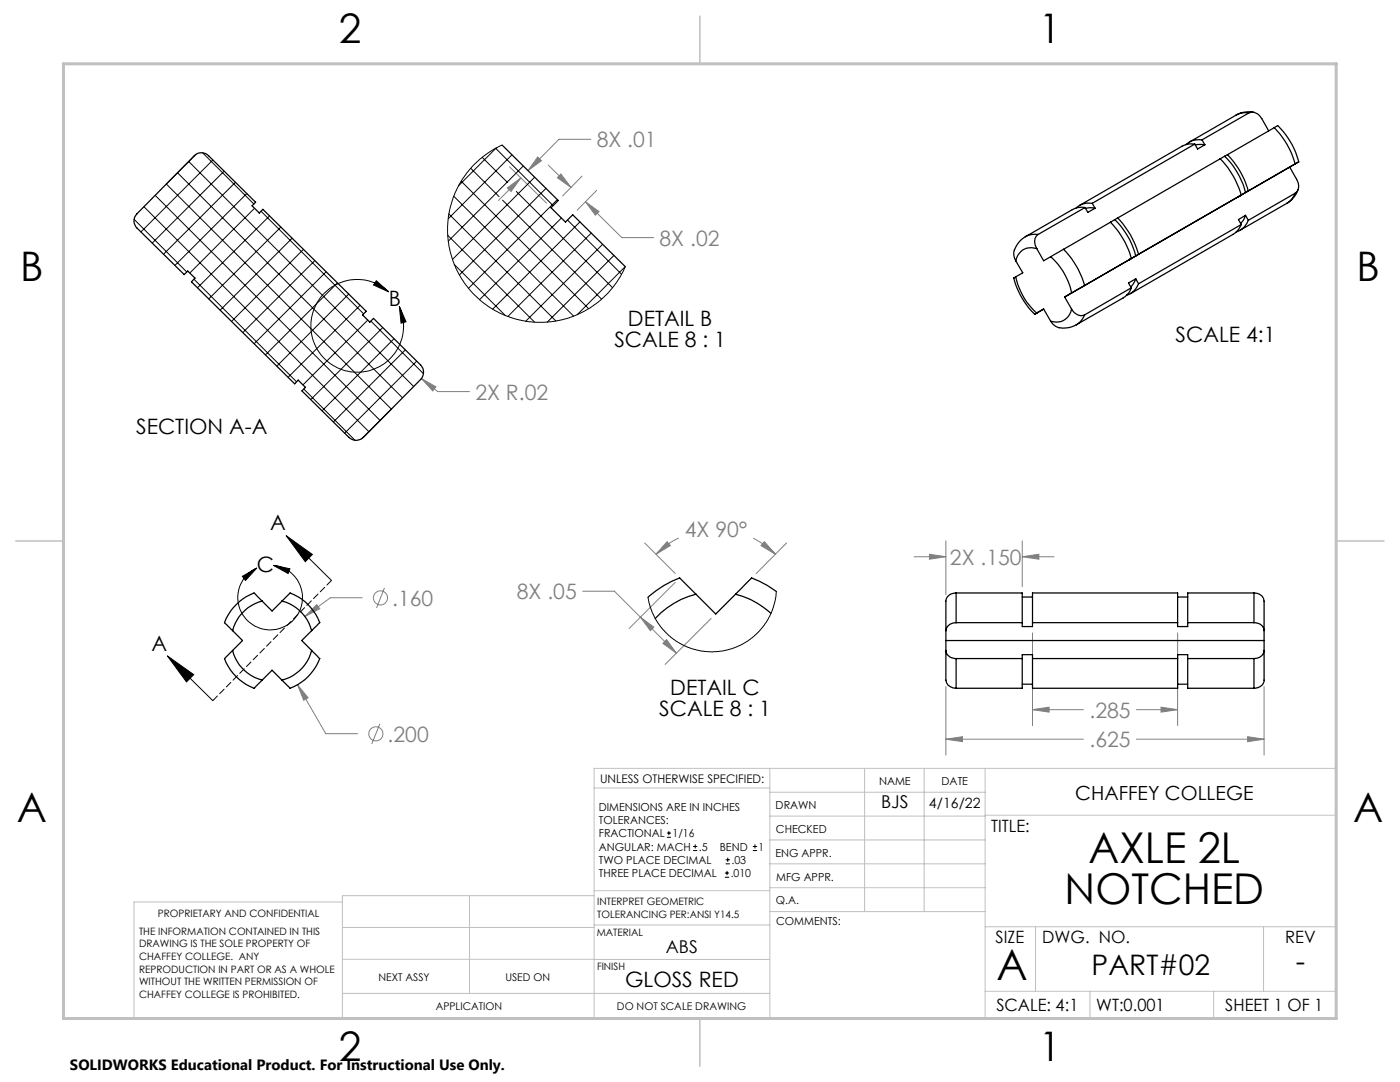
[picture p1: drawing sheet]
<svg xmlns="http://www.w3.org/2000/svg" width="279mm" height="216mm" viewBox="0 0 279 216" stroke-linecap="round" stroke-linejoin="round" font-family="sans-serif">
<g fill="none" stroke="#808080" stroke-width=".2">
<path d="M101.2 37.5l2.8-2-2 2.7zM101.7 33.3l7.4 7.2M104 35.5l-4.5 4.5M107.3 31.3l.8 .8-2.7 1.9zM109.4 32.9l4.5 4.5M111.9 34.7l2 2.7-2.7-1.9zM116.2 35.1l-3.9 4M117.9 27.8h-6.4l-6.1 6.2M119.1 38l-3.9 3.9M116.8 40.3l2.8 1.9-.8 .7zM116.8 40.3l7.3 7.1h6.4M84.1 75.5l2.9 1.7-.6 .8z"/>
<path d="M84.1 75.5l3.2 2.6h6.4M72.3 119.3h-6.4l-5 3.7M76.7 117.3l-1.6 4M116.3 118h6.3l12.4 12.4M128.7 108.3l6.1 6.1M133.1 108.1l.7 .8-2.9 1.7zM134.8 116.2l-9.2 9.2M135.5 107.4a15.9 15.9 0 0 0-4.6 3.2M150.3 107.4a17.1 17.1 0 0 1 4.5 3.2M152.5 108.1l2.3 2.5-2.9-1.7zM157 108.3l-6.1 6.1M182.4 111.1h6.4"/>
<path d="M185.5 110.6l3.3 .5-3.3 .5zM188.8 107.9v10.8M204 111.1l3.3-.5v1zM204 107.9v9.2M204 111.1h6.4M59.4 136.6l2.1 2.6-.9 .5zM59.4 136.6l5.6 9.8h6.4M63.2 120.7l.6 .8-2.9 1.5zM127.8 123.2l2.7 1.9-.7 .7zM132.3 128.4l.7-.8 2 2.8zM141.9 123.4l-9.1 9.2M188.8 137v13.7"/>
<path d="M206.1 126.3v18.5M235 126.3v18.5M252.3 137v13.7M75.8 144.4l-1.6 4M188.8 147.5l3.3-.5v1zM188.8 147.5h27.4M206.1 141.6l3.3-.5v1zM206.1 141.6h10.1M226.8 147.5h25.5M226.8 141.6h8.2M231.7 141.1l3.3 .5-3.3 .5zM249 147l3.3 .5-3.3 .5z"/>
<circle cx="75.9" cy="119.3" r="1.41"/>
<circle cx="75" cy="146.4" r="1.41"/>
</g>
<g fill="none" stroke="#000" stroke-width=".2">
<path d="M75.1 56l2.5 2.2-3.1-1.3zM77.6 58.2a9.2 9.2 0 0 0-15 3.7 9.2 9.2 0 0 0 9.1 12.4 9.2 9.2 0 0 0 8-13.2M79.7 61.1l1.3 3.1-1 .3zM48.4 115l2.9-1.7-2.3 2.5zM54.6 112.8a6.5 6.5 0 0 1 5.1 9.3 6.5 6.5 0 0 1-10.4 1.6 6.5 6.5 0 0 1 2-10.4M54.6 112.8l3.3 .7-.4 .9zM57.1 106.9l5.2 3.7-1.4 1.5zM57.1 106.9l9 8.9M33.4 130.9l5.3 3.7-1.5 1.5zM33.4 130.9l9.1 8.9M133.1 167.1h.8M133.1 166.2h.8"/>
<path d="M133.5 165.8v.9M138.3 169.7h.8M138.3 168.9h.8M138.7 168.5v.8M144.7 175h.8M144.7 174.2h.8M144.8 172.4h.9M144.8 171.6h.9M145.1 173.8v.8M145.2 171.1v.9M150.2 169.7h.9M150.2 168.9h.9"/>
<path d="M150.7 168.5v.8"/>
</g>
<path d="M66.2 115.8l-23.7 24" fill="none" stroke="#000" stroke-width=".2" stroke-dasharray="1.3 .6"/>
<g fill="none" stroke="#c0c0c0" stroke-width=".2">
<path d="M118.6 157.2h35M153.6 153.3v49.9M153.6 158.1h43M172.5 153.3v28.6M184.4 153.3v28.6M196.6 153.3v49.9M68.3 180h-41.6v23.2h240v-49.9h-148.1v49.9M93.7 178.7v19.5M118.6 178.7h-50.3v24.5M118.6 177.7h35M153.6 162.8h43M153.6 177.1h43"/>
<path d="M153.6 167.6h43M153.6 172.4h43M196.6 162.7h70.1M68.3 198.2h85.3M68.3 191.4l85.3 .1M68.3 185.1h50.3M118.6 184.6h35M153.6 181.9h43M196.6 184.9h70.1M196.6 197.8h70.1M206.7 184.9v12.9M217.5 197.8v5.4"/>
<path d="M242.2 197.8v5.4M252.2 184.9v12.9"/>
</g>
<path d="M139.7 3.2v9.5M3.1 107.9h9.6M266.7 107.9h9.5M139.7 203.2v9.6" fill="none" stroke="#c0c0c0" stroke-width=".3"/>
<path d="M12.7 12.7h254v190.5h-254z" fill="none" stroke="#c0c0c0" stroke-width=".6"/>
<path d="M57.1 106.9l5.2 3.7-1.4 1.5zM33.4 130.9l5.3 3.7-1.5 1.5zM48.4 115l2.9-1.7-2.3 2.5zM54.6 112.8l3.3 .7-.4 .9zM75.1 56l2.5 2.2-3.1-1.3zM79.7 61.1l1.3 3.1-1 .3z" fill="#000"/>
<g fill="#808080">
<path d="M59.4 136.6l1.2 3.1 .9-.5zM63.2 120.7l-2.3 2.3 2.9-1.5z"/>
<path d="M188.8 147.5l3.3-.5v1zM249 147l3.3 .5-3.3 .5zM185.5 110.6l3.3 .5-3.3 .5zM204 111.1l3.3-.5v1zM206.1 141.6l3.3-.5v1zM231.7 141.1l3.3 .5-3.3 .5zM84.1 75.5l2.3 2.5 .6-.8zM101.2 37.5l2.8-2-2 2.7zM107.3 31.3l.8 .8-2.7 1.9zM116.8 40.3l2.8 1.9-.8 .7zM111.9 34.7l2 2.7-2.7-1.9zM152.5 108.1l2.3 2.5-2.9-1.7zM133.1 108.1l.7 .8-2.9 1.7zM132.3 128.4l.7-.8 2 2.8zM127.8 123.2l2.7 1.9-.7 .7z"/>
</g>
<g fill="none" stroke="#000" stroke-width=".25">
<path d="M38.8 31.1a2 2 0 0 1 2.8 0l9.4 9.3-.7 .7 1.5 1.4 .7-.7 20.6 20.3-.7 .7 1.4 1.5 .7-.8 9.4 9.3a2.09 2.09 0 0 1 .1 2.9l-11.5 11.6a2.04 2.04 0 0 1-2.9 0l-9.3-9.3 .7-.7-1.5-1.5-.7 .8-20.6-20.4 .7-.7-1.4-1.4-.7 .7-9.5-9.3a2 2 0 0 1 0-2.8zM100.2 29l11.2 11-1.4 1.5 2.9 2.8 1.4-1.4 10.5 10.3M238.4 28.8l-1.1-.1-1.4 .5-20.5 11.8M238.4 28.8l-20.4 11.8M238.4 28.8l.6 .9 1.5-.8M239.9 27.9h-.6a3.3 3.3 0 0 0-2.6 1M239.9 27.9l.6 1M240.5 28.9h-2M243.5 31.7a17.3 17.3 0 0 1 4.2 7.2M243.5 31.7l-20.4 11.8M244.4 31.2a15.4 15.4 0 0 1 4.2 7.2M244.4 31.2l-.9 .5"/>
<path d="M245 30.9a16.7 16.7 0 0 1 4.1 7.2M245 30.9l-.6 .3M246.7 23l-9.4 5.4M247.7 38.9l-20.5 11.8M248.6 38.4l-1.4 .9 .5-.4M249.1 38.1l-.5 .3M249.2 22.5a2.08 2.08 0 0 1 2.6 1.2l1.4 2.4M249.2 22.5h-.5a3.4 3.4 0 0 0-2 .5M249.2 22.5l-9.3 5.4M250.1 22.4l-.7-.1-1.2 .1-1.5 .6M254.3 25.5l.6-.4a14.1 14.1 0 0 1 4.3 7.2M254.3 25.5a16.7 16.7 0 0 1 4.2 7.2"/>
<path d="M254.3 25.5l-9.3 5.4M257.4 33.3l1.4 2.5a2.03 2.03 0 0 1-.3 2.8M257.4 33.3l-44.9 26M258.5 32.7l.7-.4-1.8 1M258.5 38.6l-.9 1.3-.8 .7M258.5 32.7l-9.4 5.4M258.5 38.6l-9.4 5.4M259 37.9a5.4 5.4 0 0 1-2.2 2.7M202.7 55.2l-.4 .3a15.9 15.9 0 0 0 4.2 7.2M202.7 55.2a13.7 13.7 0 0 0 4.2 7.3M202.7 52l1.4 2.4-1.4 .8M206.9 49.6a3.1 3.1 0 0 0-4.2 2.4"/>
<path d="M206.9 49.6l1.4 2.4 1.4-.8M207.2 46.8a4.4 4.4 0 0 0-4.9 4l.4 1.2M207.2 46.8a1.94 1.94 0 0 0-.3 2.8M209.7 51.2a13 13 0 0 1 4.2 7.3M212.3 49.7l-2.6 1.5M212.3 49.7a17.3 17.3 0 0 1 4.2 7.3l-2.6 1.5M212.5 59.3l1.4 2.4M213.9 58.5l-1.4 .8M216.5 41.4l-.5-.1a3.4 3.4 0 0 0-2 .5l-9.4 5.4M216.5 41.4l-9.3 5.4M216.5 41.4l.6 1 1.4-.8M218 40.6l-1.1-.1-1 .3-1.1 .7"/>
<path d="M218 40.6l.5 1M218.5 41.6l-1.1-.1-.8 .1M221.6 44.3a16.7 16.7 0 0 1 4.2 7.3l-.6 .3 1.5-.8M221.6 44.3l-9.3 5.4M222.5 43.8a15.7 15.7 0 0 1 4.2 7.3M222.5 43.8l-.9 .5M223.1 43.5a16.7 16.7 0 0 1 4.1 7.2M223.1 43.5l-.6 .3M225.8 57.4a3.6 3.6 0 0 1-1.6 2l-9.4 5.4M225.8 57.4l-9.3 5.4M226.7 55.6l-.5 1.1-.5 .6M226.7 55.6l.5 1"/>
<path d="M226.7 55.6l-1.5 .9 .6 .9M227.2 56.6l-.8 1.4-.8 .6-.8 .3M227.2 50.7l-.5 .4M247.7 44.8l-.5 1-1.1 1-20.5 11.8M247.7 44.8l-20.5 11.8M248.6 43l-.5 1-.5 .6M248.6 43l.5 1M248.6 43l-1.4 .8 .5 1M249.1 44l-.8 1.3-.8 .6-.8 .4M256.8 40.6l-9.3 5.3M208.3 61.7l-1.8 1 .4-.2M208.3 61.7l1.4 2.4"/>
<path d="M208.3 61.7l-1.4 .8M209.7 64.1a2.35 2.35 0 0 0 1.7 1.3M213.9 61.7a3.1 3.1 0 0 1-4.2 2.4M213.9 61.7a2.08 2.08 0 0 0 2.6 1.1M214.8 64.8l-1.5 .6h-1.9M216.5 62.8l-.9 1.4-.8 .6M52.3 119.9a8.2 8.2 0 0 0-5.9 5.9M52.3 119.9l-1.5-1.5a9 9 0 0 0-5.3 4.3l-.7 1.5 1.6 1.6M52.3 119.9l2 2 2-2M56.3 119.9a8.2 8.2 0 0 1 5.9 5.9M56.3 119.9l1.6-1.6a10.2 10.2 0 0 1 5.9 5.9l-1.6 1.6M138.9 118.6a16.4 16.4 0 0 0-8.1 4.8"/>
<path d="M138.9 118.6l-3.3-3.3a19.6 19.6 0 0 0-6.3 3.9M138.9 118.6l3.9 3.9 4-3.9M146.8 118.6a16.4 16.4 0 0 1 7 3.8M154.9 118a19.2 19.2 0 0 0-4.9-2.7l-3.2 3.3M190.8 118.3a1.95 1.95 0 0 0-2 2.6v4.9M190.8 118.3v5.9M190.8 118.3h13.2v5.9M204 119.1h2.1M235 119.1h2M250.3 118.3v5.9M250.3 118.3a1.95 1.95 0 0 1 2 2.6v4.9M250.3 118.3h-13.3v5.9"/>
<path d="M46.4 129.8a8.2 8.2 0 0 0 5.9 5.9M46.4 129.8l-1.5 1.5a9.7 9.7 0 0 0 5.8 6l1.6-1.6M46.4 125.8l2 2-2 2M52.3 135.7l2-2 2 2M62.2 129.8a8.2 8.2 0 0 1-5.9 5.9M62.2 129.8l1.6 1.6a9.7 9.7 0 0 1-6 5.9l-1.5-1.6M62.2 125.8l-2 2 2 2M188.8 129.8v5a2 2 0 0 0 2 2.5M188.8 129.8a1.91 1.91 0 0 0 2 1.6M188.8 125.8v4M188.8 127.8h63.5M190.8 131.4v5.9"/>
<path d="M190.8 124.2a1.92 1.92 0 0 0-2 1.6M190.8 131.4h13.2M190.8 124.2h13.2M204 131.4v5.9h-13.2M204 131.4v-.8h2.1v.8M204 124.2v.8h2.1v-.8M204 136.5h2.1M206.1 131.4v5.9h28.9v-5.9M206.1 124.2v-5.9h28.9v5.9M206.1 131.4h28.9M206.1 124.2h28.9M235 124.2v.8h2v-.8"/>
<path d="M235 131.4v-.8h2v.8M235 136.5h2M237 131.4v5.9h13.3M237 131.4h13.3M237 124.2h13.3M250.3 124.2a1.79 1.79 0 0 1 2 1.6M250.3 131.4v5.9M252.3 129.8a1.76 1.76 0 0 1-2 1.6M252.3 129.8v4a5.7 5.7 0 0 1-.3 2.8 2.33 2.33 0 0 1-1.7 .7M252.3 125.8v4"/>
</g>
<g fill="none" stroke="#000" stroke-width=".2">
<path d="M31 39l44.8 44.9M33.2 36.7l44.9 44.9M35.4 34.5l44.9 44.9M37.6 32.2l44.9 44.9M39.1 30.8l-6 6M40.4 30.5l10.3 10.2M42.5 31.9l-14.4 14.4M44.7 34.1l-14.3 14.4M47 36.4l-14.4 14.3M49.3 38.6l-14.4 14.4M90.6 39.2l23.9 23.9M92 36.2l25.5 25.4"/>
<path d="M93.9 33.6l5.7 5.6M96.2 31.4l5.1 5M98.9 29.6l11.5 11.4M99.1 29.5l-7.6 7.6M100.2 29l-1.1 .5-1.8 1.1-1.5 1.1-1.5 1.5-2.4 3.2-1.4 3-.9 3.3-.3 3.8 .6 3.8 1 3.1 1.1 2.1 2 2.6 1.9 1.9 2.4 1.7 2.6 1.3 2.3 .7 2.4 .5 3 .1 2.3-.2 2.7-.7 2-.8 2.3-1.3 1.9-1.4 2.3-2.3 1.7-2.4 1-2-9.6 9.6M100.3 39.9l19.8 19.8M102.2 30.9l-12.7 12.7M103 38.2l19.2 19.2M104.4 33.1l-14.9 15M106.7 35.3l-16.4 16.5M109 37.6l-17.3 17.3M111.2 39.8l-17.7 17.7"/>
<path d="M26.8 43.8l10.5 10.5M28.7 41.2l44.9 44.9M38.7 55.7l20.5 20.5M50.8 41.6l-12.9 12.9M52.1 42.2l20.5 20.4M53.8 43.1l-14.4 14.3M56.1 45.3l-14.4 14.4M58.3 47.5l-14.4 14.4M60.6 49.7l-14.4 14.4M62.8 52l-14.3 14.4M65.1 54.2l-14.4 14.4M67.3 56.4l-14.3 14.4"/>
<path d="M69.6 58.7l-14.4 14.4M89.4 47l17.3 17.3M89.6 42.7l21.3 21.4M90.7 52.8l10.2 10.2M112 43.5l-16.3 16.3M113.2 43.9l10.8 10.8M115.7 44.3l-17.4 17.4M118 46.5l-16.6 16.6M120.3 48.8l-15.4 15.3M122.5 51l-13.3 13.3M60.6 77.6l10.2 10.2M71.9 60.9l-14.4 14.4"/>
<path d="M73.4 63.9l-12.9 12.9M74 64.1l10.5 10.5M76.4 65.4l-14.4 14.3M78.6 67.6l-14.3 14.4M80.9 69.8l-14.4 14.4M83.1 72.1l-14.3 14.3M78.2 81.6l-6.1 6M154.9 118l-.3 2.3-1 2.6-1.1 1.9-1.7 1.8-1.5 1.3-2.2 1.1-2.5 .8-2.3 .3-2.2-.2-2-.4-2.2-1-2-1.4-1.7-1.7-1.4-2-1.1-2.4-.4-1.8"/>
</g>
<g font-size="8.5">
<text x="217.2" y="172.3">AXLE 2L</text>
<text x="212.5" y="180.4">NOTCHED</text>
<text x="198.9" y="195.5">A</text>
</g>
<g font-size="8.1">
<text x="67.6" y="8.6">2</text>
<text x="207.3" y="8.6">1</text>
<text x="4" y="56.1">B</text>
<text x="270.7" y="56.1">B</text>
<text x="3.3" y="164.1">A</text>
<text x="270" y="164.1">A</text>
<text x="67.6" y="211.8">2</text>
<text x="207.3" y="211.8">1</text>
</g>
<g font-size="5.6">
<text x="217.8" y="194.6">PART#02</text>
<text x="258.6" y="193.8">-</text>
</g>
<g font-size="4.2" fill="#808080">
<text x="119.1" y="29.4">8X .01</text>
<text x="131.6" y="49">8X .02</text>
<text x="94.9" y="79.7">2X R.02</text>
<text x="136.7" y="107.2">4X 90°</text>
<text x="189.6" y="112.7">2X .150</text>
<text x="103.2" y="119.5">8X .05</text>
<text x="78.3" y="120.8">.160</text>
<text x="217.4" y="143.2">.285</text>
<text x="77.4" y="148">.200</text>
<text x="217.4" y="149.1">.625</text>
</g>
<g font-size="4.2">
<text x="77.6" y="61">B</text>
<text x="125.3" y="65.1">DETAIL B</text>
<text x="122.6" y="69.3">SCALE 8 : 1</text>
<text x="27.2" y="86.5">SECTION A-A</text>
<text x="53.9" y="105.8">A</text>
<text x="51.3" y="114.1">C</text>
<text x="30.2" y="129.8">A</text>
<text x="124.7" y="196.8">GLOSS RED</text>
</g>
<g font-size="4.2" fill="#010000">
<text x="234.6" y="68.3">SCALE 4:1</text>
<text x="131.6" y="142.9">SCALE 8 : 1</text>
<text x="133.8" y="138.7">DETAIL C</text>
</g>
<text font-size="3.9" x="214.6" y="159.6">CHAFFEY COLLEGE</text>
<g font-size="3.5">
<text x="175.8" y="161.3">BJS</text>
<text x="132.9" y="190.1">ABS</text>
</g>
<g font-size="3.4">
<text x="197.8" y="166">TITLE:</text>
<text x="198.7" y="188.1">SIZE</text>
<text x="208" y="188.1">DWG. NO.</text>
<text x="256.5" y="188.2">REV</text>
<text x="198.8" y="201.7">SCALE: 4:1</text>
<text x="218.8" y="201.7">WT:0.001</text>
<text x="244.5" y="201.7">SHEET 1 OF 1</text>
</g>
<text font-size="3" x="14" y="213.5">SOLIDWORKS Educational Product. For Instructional Use Only.</text>
<text font-size="2.8" x="185.4" y="161.3">4/16/22</text>
<text font-size="2.4" x="119.8" y="156.2">UNLESS OTHERWISE SPECIFIED:</text>
<g font-size="2.2">
<text x="119.5" y="161.8">DIMENSIONS ARE IN INCHES</text>
<text x="154.8" y="161.4">DRAWN</text>
<text x="175.4" y="156.6">NAME</text>
<text x="187.9" y="156.7">DATE</text>
<text x="119.5" y="164.4">TOLERANCES:</text>
<text x="119.5" y="167.1">FRACTIONAL</text>
<text x="134.2" y="167.1">1/16</text>
<text x="154.9" y="166.3">CHECKED</text>
<text x="119.5" y="172.4">TWO PLACE DECIMAL</text>
<text x="119.5" y="169.7">ANGULAR: MACH</text>
<text x="139.5" y="169.7">.5</text>
<text x="143.6" y="169.7">BEND</text>
<text x="146" y="172.4">.03</text>
<text x="151.4" y="169.7">1</text>
<text x="154.8" y="170.9">ENG APPR.</text>
<text x="119.5" y="175">THREE PLACE DECIMAL</text>
<text x="145.8" y="175">.010</text>
<text x="154.9" y="175.7">MFG APPR.</text>
<text x="154.9" y="180.4">Q.A.</text>
<text x="154.9" y="184.6">COMMENTS:</text>
</g>
<g font-size="2.1">
<text x="75.5" y="195.7">NEXT ASSY</text>
<text x="100.9" y="195.7">USED ON</text>
<text x="86.9" y="201.5">APPLICATION</text>
<text x="123.1" y="201.6">DO NOT SCALE DRAWING</text>
</g>
<g font-size="2">
<text x="31.5" y="182.9">PROPRIETARY AND CONFIDENTIAL</text>
<text x="119.2" y="180.6">INTERPRET GEOMETRIC</text>
<text x="119.2" y="183.1">TOLERANCING PER:ANSI Y14.5</text>
<text x="27.8" y="186.5">THE INFORMATION CONTAINED IN THIS</text>
<text x="27.8" y="189">DRAWING IS THE SOLE PROPERTY OF</text>
<text x="27.8" y="191.6">CHAFFEY COLLEGE. ANY</text>
<text x="119.1" y="186.7">MATERIAL</text>
<text x="27.8" y="194.1">REPRODUCTION IN PART OR AS A WHOLE</text>
<text x="27.8" y="196.6">WITHOUT THE WRITTEN PERMISSION OF</text>
<text x="119.1" y="193.5">FINISH</text>
<text x="27.8" y="199.1">CHAFFEY COLLEGE IS PROHIBITED.</text>
</g>
</svg>
